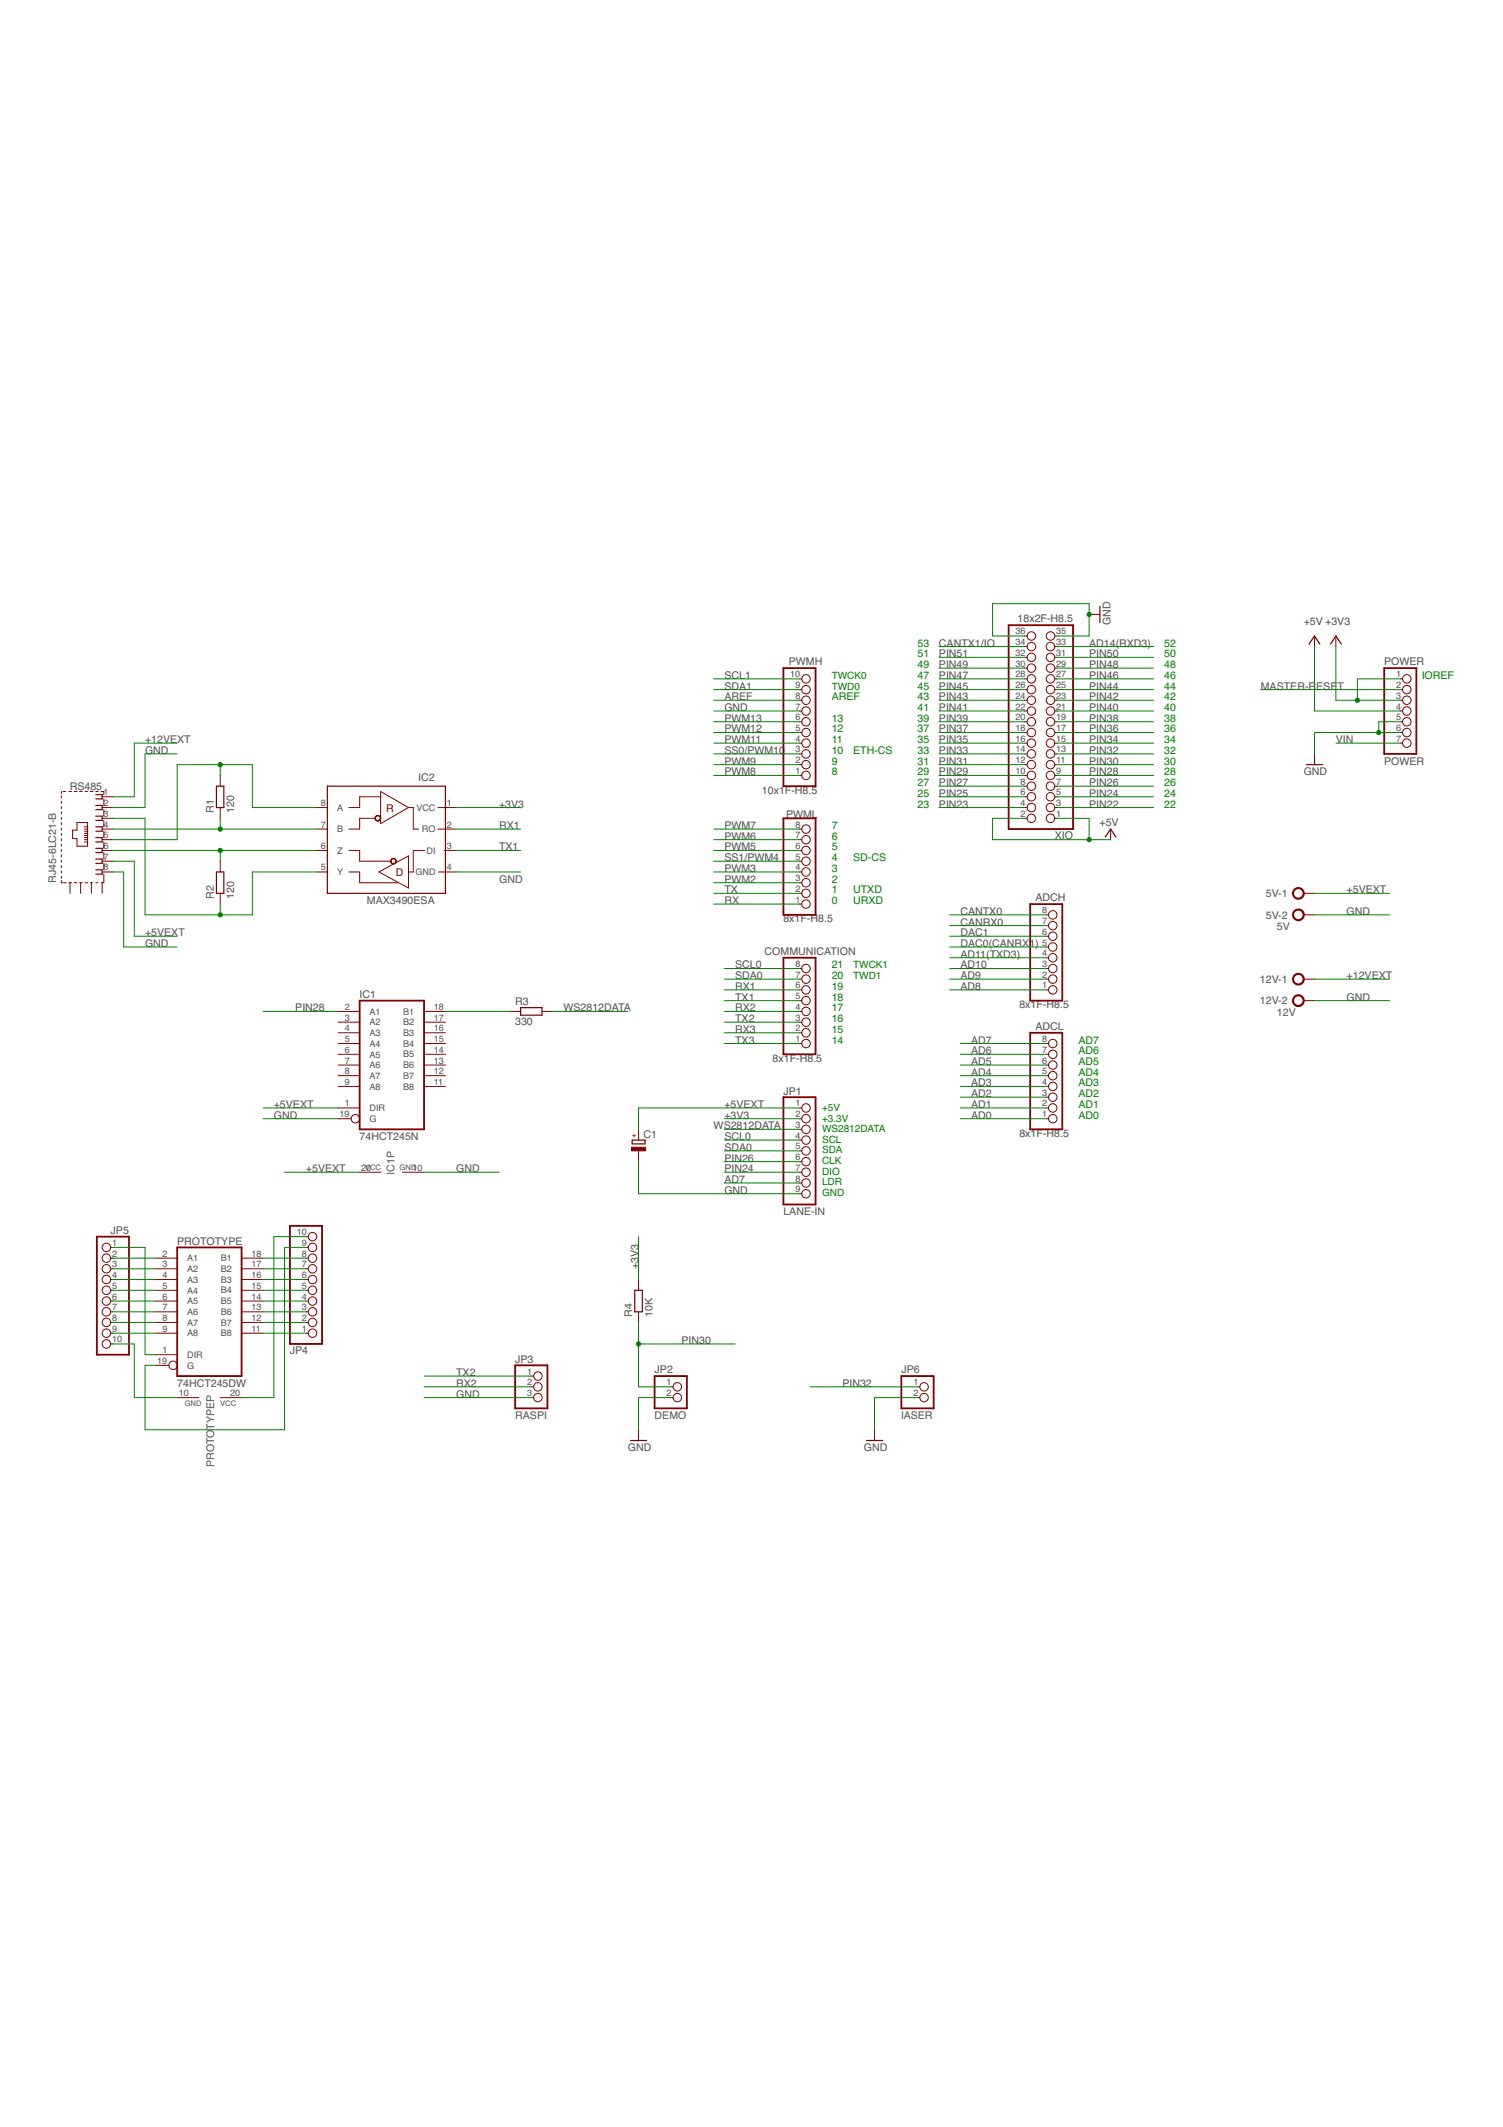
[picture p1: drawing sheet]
<svg xmlns="http://www.w3.org/2000/svg" width="210mm" height="297mm" viewBox="0 0 210 297" stroke-linecap="round" stroke-linejoin="round" font-family="sans-serif">
<g fill="none" stroke="#800000" stroke-width=".25">
<path d="M109.4 93.3h4.5v16.5h-4.5zM140.9 87.3h9v28.5h-9zM193.3 93.3h4.5v12h-4.5zM109.4 114.3h4.5v13.5h-4.5zM50.2 139.7h9v18h-9zM109.4 133.8h4.5v13.4h-4.5zM143.9 126.3h4.5v13.4h-4.5zM109.4 153.2h4.5v15h-4.5zM143.9 144.2h4.5v13.5h-4.5zM13.5 172.7h4.5v16.5h-4.5zM24.7 174.2h9v18h-9zM40.5 171.2h4.5v16.5h-4.5z"/>
<path d="M71.9 190.7h4.6v6h-4.6zM91.4 192.2h4.5v4.5h-4.5zM125.9 192.2h4.5v4.5h-4.5z"/>
</g>
<g fill="none" stroke="#800000" stroke-width=".14">
<path d="M111.7 99.3h.3M111.7 97.8h.3M111.7 96.3h.3M111.7 94.8h.3M143.1 99.3h.3M143.1 97.8h.3M143.1 96.3h.3M143.1 94.8h.3M143.1 93.3h.3M143.1 91.8h.3M143.1 90.3h.3M143.1 88.8h.3"/>
<path d="M147.3 99.3h.3M147.3 97.8h.3M147.3 96.3h.3M147.3 94.8h.3M147.3 93.3h.3M147.3 91.8h.3M147.3 90.3h.3M147.3 88.8h.3M152.1 85.8h1.5M183.6 88.8v1.5M186.6 88.8v1.5M195.6 99.3h.3"/>
<path d="M195.6 97.8h.3M195.6 96.3h.3M195.6 94.8h.3M8.6 110.5v.3M8.6 111.1v.3M8.6 111.9v.3M8.6 112.6v.3M8.6 113.4v.3M8.6 114.1v.3M8.6 114.9v.3M8.6 115.6v.3M8.6 116.4v.3"/>
<path d="M8.6 117.1v.3M8.6 117.9v.3M8.6 118.6v.3M8.6 119.4v.3M8.8 110.5h.4M9.6 110.5h.4M10.4 110.5h.4M10.8 114.9h1.4v3.3h-1.4v-1.1h-.7v-1.2h.7zM11.1 110.5h.4M11.8 117.3h.4M11.8 115.8h.4M11.8 115.5h.4"/>
<path d="M11.8 116.1h.4M11.8 116.4h.4M11.8 116.7h.4M11.8 117h.4M11.8 117.6h.4M11.9 110.5h.3M12.6 110.5h.4M13.4 110.5h.3M14.1 110.5h.4v.5M14.3 118.8h1.5M14.3 117.3h1.5M14.3 115.8h1.5"/>
<path d="M14.3 114.3h1.5M14.3 112.8h1.5M14.3 111.3h1.5M14.5 111.6v.9M14.5 113.1v.9M14.5 114.6v.9M14.5 116.1v.9M14.5 117.6v.9M14.5 119.1v.9M30.8 108.3v1.5M30.8 112.8v1.5M44.2 118.8h1.5"/>
<path d="M44.2 115.8h1.5M44.2 112.8h1.5M48.7 118.8h1.5v1.5h4.4M52.3 114.3h-2.1v1.5h-1.5M53.1 110.5l3.9 2.3-3.9 2.2zM53.2 111.3h-3v1.5h-1.5M57 112.8h.7v3h.8M59.3 118.8h-1.6v3h-.7M61.2 115.8h2.5M61.2 112.8h2.5M62.1 118.8h1.6M111.7 118.8h.3"/>
<path d="M111.7 117.3h.3M111.7 115.8h.3M111.7 108.3h.3M111.7 106.8h.3M111.7 105.3h.3M111.7 103.8h.3M111.7 102.3h.3M111.7 100.8h.3M143.1 108.3h.3M143.1 106.8h.3M143.1 105.3h.3M143.1 103.8h.3"/>
<path d="M143.1 102.3h.3M143.1 100.8h.3M143.1 114.3h.3M143.1 112.8h.3M143.1 111.3h.3M143.1 109.8h.3M147.3 108.3h.3M147.3 106.8h.3M147.3 105.3h.3M147.3 103.8h.3M147.3 102.3h.3M147.3 100.8h.3"/>
<path d="M147.3 114.3h.3M147.3 112.8h.3M147.3 111.3h.3M147.3 109.8h.3M155.1 115.8v1.5M183.6 105.3v1.5M195.6 103.8h.3M195.6 102.3h.3M195.6 100.8h.3M8.6 123v.3h.1M8.6 120.1v.3M8.6 120.9v.3"/>
<path d="M8.6 121.6v.3M8.6 122.4v.3M8.9 123.3h.3M9.6 123.3h.4M9.8 123.3v1.5M10.4 123.3h.4M11.1 123.3h.4M11.3 123.3v1.5M11.9 123.3h.3M12.6 123.3h.3M12.8 123.3v1.5M13.4 123.3h.3"/>
<path d="M14.3 121.8h1.5M14.3 120.3h1.5M14.3 123.3v1.5M14.5 122.1v1.2h-.4M14.5 120.6v.9M30.8 120.3v1.5M30.8 124.8v1.5M44.2 121.8h1.5M48.7 121.8h1.5v1.5h5.4M52.9 121.8l4.1-2.3v4.5zM61.2 121.8h2.5M111.7 126.3h.3"/>
<path d="M111.7 124.8h.3M111.7 123.3h.3M111.7 121.8h.3M111.7 120.3h.3M111.7 139.7h.3M111.7 138.2h.3M111.7 136.7h.3M111.7 135.3h.3M146.1 138.2h.4M146.1 136.7h.4M146.1 135.3h.4M146.1 133.8h.4"/>
<path d="M146.1 132.2h.4M146.1 130.7h.4M146.1 129.3h.4M146.1 127.8h.4M182.1 124.8h1.5M182.1 139.7h1.5M182.1 136.7h1.5M182.1 127.8h1.5M47.2 156.2h1.9M47.2 154.7h3M47.2 151.7h3M47.2 150.2h3"/>
<path d="M47.2 148.7h3M47.2 147.2h3M47.2 145.7h3M47.2 144.2h3M47.2 142.7h3M47.2 141.2h3M59.2 151.7h3M59.2 150.2h3M59.2 148.7h3M59.2 147.2h3M59.2 145.7h3M59.2 144.2h3"/>
<path d="M59.2 142.7h3M59.2 141.2h3M71.2 141.2h1.5M75.7 141.2h1.5M89.2 157.7v1.5M111.7 156.2h.3M111.7 154.7h.3M111.7 145.7h.3M111.7 144.2h.3M111.7 142.7h.3M111.7 141.2h.3M111.7 157.7h.3"/>
<path d="M111.7 159.2h.3M146.1 156.2h.4M146.1 154.7h.4M146.1 153.2h.4M146.1 151.7h.4M146.1 150.2h.4M146.1 148.7h.4M146.1 147.2h.4M146.1 145.7h.4M15.4 175.7h.4M15.4 177.2h.4M15.4 178.7h.4"/>
<path d="M15.4 174.2h.4M21.8 175.7h2.9M21.8 177.2h2.9M21.8 178.7h2.9M33.7 175.7h3M33.7 177.2h3M33.7 178.7h3M42.7 175.7h.4M42.7 177.2h.4M42.7 178.7h.4M42.7 174.2h.4M42.7 172.7h.4"/>
<path d="M50.2 163.7h3M56.2 163.7h3M89.2 160.7v1.5M89.2 178.7v1.5M111.7 160.7h.3M111.7 162.2h.3M111.7 163.7h.3M111.7 165.2h.3M111.7 166.7h.3M15.4 180.2h.4M15.4 181.7h.4M15.4 183.2h.4"/>
<path d="M15.4 184.7h.4M15.4 186.2h.4M15.4 187.7h.4M21.8 189.2h2.9M21.8 180.2h2.9M21.8 181.7h2.9M21.8 183.2h2.9M21.8 184.7h2.9M21.8 186.2h2.9M21.8 190.7h1.8M24.7 195.2h3M30.8 195.2h2.9"/>
<path d="M33.7 180.2h3M33.7 181.7h3M33.7 183.2h3M33.7 184.7h3M33.7 186.2h3M42.7 180.2h.4M42.7 181.7h.4M42.7 183.2h.4M42.7 184.7h.4M42.7 186.2h.4M74.2 195.2h.3M74.2 193.7h.3"/>
<path d="M74.2 192.2h.3M89.2 183.2v1.5M89.2 199.7v1.5M93.7 195.2h.3M93.7 193.7h.3M122.1 199.7v1.5M128.1 195.2h.4M128.1 193.7h.4"/>
<circle cx="112.6" cy="99.3" r=".59"/>
<circle cx="112.6" cy="97.8" r=".59"/>
<circle cx="112.6" cy="94.8" r=".59"/>
<circle cx="112.6" cy="96.3" r=".59"/>
<circle cx="144" cy="94.8" r=".59"/>
<circle cx="144" cy="91.8" r=".59"/>
<circle cx="144" cy="97.8" r=".59"/>
<circle cx="144" cy="96.3" r=".59"/>
<circle cx="144" cy="90.3" r=".59"/>
<circle cx="144" cy="93.3" r=".59"/>
<circle cx="144" cy="99.3" r=".59"/>
<circle cx="144" cy="88.8" r=".59"/>
<circle cx="146.7" cy="90.3" r=".59"/>
<circle cx="146.7" cy="96.3" r=".59"/>
<circle cx="146.7" cy="99.3" r=".59"/>
<circle cx="146.7" cy="97.8" r=".59"/>
<circle cx="146.7" cy="88.8" r=".59"/>
<circle cx="146.7" cy="94.8" r=".59"/>
<circle cx="146.7" cy="93.3" r=".59"/>
<circle cx="146.7" cy="91.8" r=".59"/>
<circle cx="196.5" cy="94.8" r=".59"/>
<circle cx="196.5" cy="99.3" r=".59"/>
<circle cx="196.5" cy="96.3" r=".59"/>
<circle cx="196.5" cy="97.8" r=".59"/>
<circle cx="112.6" cy="118.8" r=".59"/>
<circle cx="112.6" cy="108.3" r=".59"/>
<circle cx="112.6" cy="100.8" r=".59"/>
<circle cx="112.6" cy="103.8" r=".59"/>
<circle cx="112.6" cy="117.3" r=".59"/>
<circle cx="112.6" cy="105.3" r=".59"/>
<circle cx="112.6" cy="106.8" r=".59"/>
<circle cx="112.6" cy="115.8" r=".59"/>
<circle cx="112.6" cy="102.3" r=".59"/>
<circle cx="144" cy="105.3" r=".59"/>
<circle cx="144" cy="102.3" r=".59"/>
<circle cx="144" cy="114.3" r=".59"/>
<circle cx="144" cy="103.8" r=".59"/>
<circle cx="144" cy="106.8" r=".59"/>
<circle cx="144" cy="109.8" r=".59"/>
<circle cx="144" cy="108.3" r=".59"/>
<circle cx="144" cy="100.8" r=".59"/>
<circle cx="144" cy="112.8" r=".59"/>
<circle cx="144" cy="111.3" r=".59"/>
<circle cx="146.7" cy="112.8" r=".59"/>
<circle cx="146.7" cy="102.3" r=".59"/>
<circle cx="146.7" cy="106.8" r=".59"/>
<circle cx="146.7" cy="105.3" r=".59"/>
<circle cx="146.7" cy="108.3" r=".59"/>
<circle cx="146.7" cy="114.3" r=".59"/>
<circle cx="146.7" cy="111.3" r=".59"/>
<circle cx="146.7" cy="109.8" r=".59"/>
<circle cx="146.7" cy="103.8" r=".59"/>
<circle cx="146.7" cy="100.8" r=".59"/>
<circle cx="196.5" cy="103.8" r=".59"/>
<circle cx="196.5" cy="102.3" r=".59"/>
<circle cx="196.5" cy="100.8" r=".59"/>
<circle cx="112.6" cy="138.2" r=".59"/>
<circle cx="112.6" cy="135.3" r=".59"/>
<circle cx="112.6" cy="124.8" r=".59"/>
<circle cx="112.6" cy="123.3" r=".59"/>
<circle cx="112.6" cy="121.8" r=".59"/>
<circle cx="112.6" cy="120.3" r=".59"/>
<circle cx="112.6" cy="126.3" r=".59"/>
<circle cx="112.6" cy="136.7" r=".59"/>
<circle cx="112.6" cy="139.7" r=".59"/>
<circle cx="147" cy="130.7" r=".59"/>
<circle cx="147" cy="127.8" r=".59"/>
<circle cx="147" cy="136.7" r=".59"/>
<circle cx="147" cy="135.3" r=".59"/>
<circle cx="147" cy="138.2" r=".59"/>
<circle cx="147" cy="132.2" r=".59"/>
<circle cx="147" cy="129.3" r=".59"/>
<circle cx="147" cy="133.8" r=".59"/>
<circle cx="49.6" cy="156.2" r=".59"/>
<circle cx="112.6" cy="156.2" r=".59"/>
<circle cx="112.6" cy="144.2" r=".59"/>
<circle cx="112.6" cy="145.7" r=".59"/>
<circle cx="112.6" cy="142.7" r=".59"/>
<circle cx="112.6" cy="157.7" r=".59"/>
<circle cx="112.6" cy="141.2" r=".59"/>
<circle cx="112.6" cy="154.7" r=".59"/>
<circle cx="112.6" cy="159.2" r=".59"/>
<circle cx="147" cy="145.7" r=".59"/>
<circle cx="147" cy="151.7" r=".59"/>
<circle cx="147" cy="147.2" r=".59"/>
<circle cx="147" cy="148.7" r=".59"/>
<circle cx="147" cy="150.2" r=".59"/>
<circle cx="147" cy="153.2" r=".59"/>
<circle cx="147" cy="156.2" r=".59"/>
<circle cx="147" cy="154.7" r=".59"/>
<circle cx="14.9" cy="177.2" r=".59"/>
<circle cx="14.9" cy="175.7" r=".59"/>
<circle cx="14.9" cy="178.7" r=".59"/>
<circle cx="14.9" cy="174.2" r=".59"/>
<circle cx="43.6" cy="175.7" r=".59"/>
<circle cx="43.6" cy="174.2" r=".59"/>
<circle cx="43.6" cy="177.2" r=".59"/>
<circle cx="43.6" cy="178.7" r=".59"/>
<circle cx="43.6" cy="172.7" r=".59"/>
<circle cx="112.6" cy="162.2" r=".59"/>
<circle cx="112.6" cy="165.2" r=".59"/>
<circle cx="112.6" cy="166.7" r=".59"/>
<circle cx="112.6" cy="160.7" r=".59"/>
<circle cx="112.6" cy="163.7" r=".59"/>
<circle cx="14.9" cy="180.2" r=".59"/>
<circle cx="14.9" cy="181.7" r=".59"/>
<circle cx="14.9" cy="184.7" r=".59"/>
<circle cx="14.9" cy="187.7" r=".59"/>
<circle cx="14.9" cy="186.2" r=".59"/>
<circle cx="14.9" cy="183.2" r=".59"/>
<circle cx="24.2" cy="190.7" r=".59"/>
<circle cx="43.6" cy="184.7" r=".59"/>
<circle cx="43.6" cy="183.2" r=".59"/>
<circle cx="43.6" cy="180.2" r=".59"/>
<circle cx="43.6" cy="186.2" r=".59"/>
<circle cx="43.6" cy="181.7" r=".59"/>
<circle cx="75.1" cy="193.7" r=".59"/>
<circle cx="75.1" cy="192.2" r=".59"/>
<circle cx="75.1" cy="195.2" r=".59"/>
<circle cx="94.6" cy="193.7" r=".59"/>
<circle cx="94.6" cy="195.2" r=".59"/>
<circle cx="129.1" cy="195.2" r=".59"/>
<circle cx="129.1" cy="193.7" r=".59"/>
</g>
<g fill="none" stroke="#800000" stroke-width=".17">
<path d="M153.6 84.7v2.2M182.8 89.9l.8-1.1 .7 1.1M185.8 89.9l.8-1.1 .7 1.1M13.4 111h.9v.6h-.9M13.4 112.5h.9v.6h-.9M13.4 114h.9v.6h-.9M13.4 115.5h.9v.6h-.9M13.4 117h.9v.6h-.9M13.4 118.5h.9v.6h-.9M13.4 120h.9v.6h-.9M30.2 109.8h1.1v3h-1.1zM45.7 109.8h16.5v15h-16.5z"/>
<path d="M154.3 116.9l.8-1.1 .8 1.1M182.4 106.8h2.3M13.4 121.5h.9v.6h-.9M30.2 121.8h1.1v3h-1.1zM72.7 140.7h3v1.1h-3zM88.3 159.2h1.8v.5h-1.8zM88.6 180.2h1.1v3h-1.1zM88.1 201.2h2.2M121 201.2h2.3"/>
</g>
<g fill="#800000" stroke="#800000" stroke-width=".14">
<path d="M52.5 114a.41 .41 0 0 1 .6 .1 .41 .41 0 0 1-.2 .6 .41 .41 0 0 1-.5-.4 .36 .36 0 0 1 .4-.4 .36 .36 0 0 1 .3 .5 .36 .36 0 0 1-.6 .1 .36 .36 0 0 1 0-.5z" fill-rule="evenodd"/>
<path d="M54.7 120a.41 .41 0 0 1 .6 .1 .41 .41 0 0 1-.3 .6 .41 .41 0 0 1-.5-.4h.1a.34 .34 0 0 1 .5-.3 .34 .34 0 0 1 .1 .5 .34 .34 0 0 1-.6-.1l-.1-.1z" fill-rule="evenodd"/>
<path d="M180.7 124.2a.83 .83 0 0 1 1.3 .1 .83 .83 0 0 1-.5 1.3 .83 .83 0 0 1-1-.8h.2a.68 .68 0 0 1 1-.6 .68 .68 0 0 1 .1 1.1 .68 .68 0 0 1-1.1-.3v-.2h-.2z" fill-rule="evenodd"/>
<path d="M180.7 127.3a.83 .83 0 0 1 1.3 0 .83 .83 0 0 1-.5 1.3 .83 .83 0 0 1-1-.8h.2a.68 .68 0 0 1 .9-.6 .68 .68 0 0 1 .2 1.1 .68 .68 0 0 1-1.1-.3v-.2h-.2z" fill-rule="evenodd"/>
<path d="M180.7 136.2a.83 .83 0 0 1 1.3 .1 .83 .83 0 0 1-.5 1.3 .83 .83 0 0 1-1-.9h.2a.68 .68 0 0 1 1-.5 .68 .68 0 0 1 .1 1.1 .68 .68 0 0 1-1.1-.3v-.3h-.2z" fill-rule="evenodd"/>
<path d="M180.7 139.2a.83 .83 0 0 1 1.3 .1 .83 .83 0 0 1-.5 1.3 .83 .83 0 0 1-1-.9h.2a.68 .68 0 0 1 .9-.5 .68 .68 0 0 1 .2 1.1 .68 .68 0 0 1-1.1-.3v-.3h-.2z" fill-rule="evenodd"/>
</g>
<path d="M88.2 160.2h1.9v.5h-1.9z" fill="#800000" stroke="#800000" stroke-width=".14"/>
<g fill="none" stroke="#008000" stroke-width=".14">
<path d="M99.7 99.3h12M99.7 94.8h12M99.7 96.3h12M99.7 97.8h12M131.1 99.3h12M131.1 91.8h12M131.1 93.3h12M131.1 94.8h12M131.1 96.3h12M131.1 97.8h12M131.1 90.3h12M143.1 88.8h-4.5v-4.5h13.5v4.5h-4.5"/>
<path d="M147.6 99.3h13.5M147.6 91.8h13.5M147.6 93.3h13.5M147.6 94.8h13.5M147.6 96.3h13.5M147.6 97.8h13.5M147.6 90.3h13.5M176.1 96.3h19.5M183.6 90.3v9h12M186.6 90.3v7.5h9M195.6 94.8h-6v3M15.8 114.3h4.5v13.5h14.9v-6h9"/>
<path d="M15.8 118.8h28.4M15.8 115.8h28.4M24.7 105.3h-4.4v7.5h-4.5M24.7 103.8h-5.9v7.5h-3M30.8 106.8v1.5M30.8 114.3v1.5M30.8 118.8v1.5M44.2 112.8h-9v-6h-10.5v10.5h-8.9M63.7 112.8h9M63.7 118.8h9M63.7 115.8h9M99.7 117.3h12"/>
<path d="M99.7 102.3h12M99.7 100.8h12M99.7 105.3h12M99.7 103.8h12M99.7 118.8h12M99.7 106.8h12M99.7 108.3h12M99.7 115.8h12M131.1 102.3h12M131.1 100.8h12M131.1 112.8h12M131.1 105.3h12"/>
<path d="M131.1 103.8h12M131.1 111.3h12M131.1 106.8h12M131.1 108.3h12M131.1 109.8h12M143.1 114.3h-4.5v3h16.5M147.6 114.3h4.5v3M147.6 102.3h13.5M147.6 100.8h13.5M147.6 112.8h13.5M147.6 105.3h13.5M147.6 103.8h13.5"/>
<path d="M147.6 111.3h13.5M147.6 106.8h13.5M147.6 108.3h13.5M147.6 109.8h13.5M186.6 103.8h9M195.6 102.3h-12v3M195.6 100.8h-3v1.5M15.8 121.8h1.5v10.4h7.4M15.8 120.3h3v10.4h5.9M30.8 126.3v1.5M63.7 121.8h9M99.7 121.8h12"/>
<path d="M99.7 120.3h12M99.7 123.3h12M99.7 126.3h12M99.7 124.8h12M101.2 139.7h10.5M101.2 135.3h10.5M101.2 136.7h10.5M101.2 138.2h10.5M132.6 127.8h13.5M132.6 132.2h13.5M132.6 135.3h13.5M132.6 136.7h13.5"/>
<path d="M132.6 138.2h13.5M132.6 130.7h13.5M132.6 129.3h13.5M132.6 133.8h13.5M183.6 127.8h10.5M183.6 139.7h10.5M183.6 136.7h10.5M183.6 124.8h10.5M36.7 156.2h10.5M36.7 141.2h10.5M36.7 154.7h10.5M62.2 141.2h9"/>
<path d="M77.2 141.2h10.5M101.2 156.2h10.5M101.2 145.7h10.5M101.2 159.2h10.5M101.2 144.2h10.5M101.2 141.2h10.5M101.2 142.7h10.5M101.2 157.7h10.5M111.7 154.7h-22.5v3M134.1 156.2h12M134.1 153.2h12M134.1 151.7h12"/>
<path d="M134.1 150.2h12M134.1 148.7h12M134.1 147.2h12M134.1 145.7h12M134.1 154.7h12M15.8 174.2h4.5v15h1.5M15.8 175.7h6M15.8 177.2h6M15.8 178.7h6M36.7 175.7h6M36.7 177.2h6M36.7 178.7h6"/>
<path d="M39.7 163.7h10.5M42.7 174.2h-3v25.5h-19.4v-9h1.5M42.7 172.7h-4.5v22.5h-4.5M59.2 163.7h10.5M89.2 162.2v4.5h22.5M89.2 172.7v6M101.2 163.7h10.5M101.2 165.2h10.5M101.2 160.7h10.5M101.2 162.2h10.5M15.8 187.7h3v7.5h5.9M15.8 180.2h6"/>
<path d="M15.8 181.7h6M15.8 183.2h6M15.8 184.7h6M15.8 186.2h6M36.7 180.2h6M36.7 181.7h6M36.7 183.2h6M36.7 184.7h6M36.7 186.2h6M59.2 195.2h15M59.2 193.7h15M59.2 192.2h15"/>
<path d="M89.2 184.7v9h4.5M89.2 187.7h13.5M93.7 195.2h-4.5v4.5M113.2 193.7h14.9M128.1 195.2h-6v4.5"/>
</g>
<g fill="#008000" stroke="#008000" stroke-width=".14">
<circle cx="152.1" cy="117.3" r=".3"/>
<circle cx="192.6" cy="102.3" r=".3"/>
<circle cx="152.1" cy="85.8" r=".3"/>
<circle cx="89.2" cy="187.7" r=".3"/>
<circle cx="30.8" cy="115.8" r=".3"/>
<circle cx="30.8" cy="118.8" r=".3"/>
<circle cx="30.8" cy="127.8" r=".3"/>
<circle cx="30.8" cy="106.8" r=".3"/>
<circle cx="189.6" cy="97.8" r=".3"/>
</g>
<g font-size="1.5" fill="#505050">
<text x="142.1" y="86.9">18x2F-H8.5</text>
<text x="155.1" y="87.3" transform="rotate(-90 155.1 87.3)">GND</text>
<text x="182.1" y="87.3">+5V +3V3</text>
<text x="101.2" y="94.8">SCL1</text>
<text x="110.2" y="92.9">PWMH</text>
<text x="131.1" y="91.8">PIN51</text>
<text x="131.1" y="93.3">PIN49</text>
<text x="131.1" y="94.8">PIN47</text>
<text x="131.1" y="90.3">CANTX1/IO</text>
<text x="152.1" y="94.8">PIN46</text>
<text x="152.1" y="93.3">PIN48</text>
<text x="152.1" y="91.8">PIN50</text>
<text x="152.1" y="90.3">AD14(RXD3)</text>
<text x="193.3" y="92.9">POWER</text>
<text x="101.2" y="99.3">GND</text>
<text x="101.2" y="96.3">SDA1</text>
<text x="101.2" y="97.8">AREF</text>
<text x="101.2" y="100.8">PWM13</text>
<text x="131.1" y="96.3">PIN45</text>
<text x="131.1" y="97.8">PIN43</text>
<text x="131.1" y="99.3">PIN41</text>
<text x="131.1" y="100.8">PIN39</text>
<text x="152.1" y="100.8">PIN38</text>
<text x="152.1" y="99.3">PIN40</text>
<text x="152.1" y="97.8">PIN42</text>
<text x="152.1" y="96.3">PIN44</text>
<text x="176.1" y="96.3">MASTER-R</text>
<text x="183.8" y="96.3">ESE</text>
<text x="186.8" y="96.3">T</text>
<text x="20.3" y="105.3">GND</text>
<text x="20.3" y="103.8">+12VEXT</text>
<text x="101.2" y="103.8">PWM11</text>
<text x="101.2" y="102.3">PWM12</text>
<text x="101.2" y="106.8">PWM9</text>
<text x="101.2" y="105.3">SS0/PWM10</text>
<text x="131.1" y="102.3">PIN37</text>
<text x="131.1" y="103.8">PIN35</text>
<text x="131.1" y="105.3">PIN33</text>
<text x="131.1" y="106.8">PIN31</text>
<text x="152.1" y="105.3">PIN32</text>
<text x="152.1" y="103.8">PIN34</text>
<text x="152.1" y="102.3">PIN36</text>
<text x="152.1" y="106.8">PIN30</text>
<text x="186.6" y="103.8">VIN</text>
<text x="193.3" y="106.8">POWER</text>
<text x="9.7" y="110.4">RS485</text>
<text x="29.9" y="113.5" transform="rotate(-90 29.9 113.5)">R1</text>
<text x="32.7" y="113.5" transform="rotate(-90 32.7 113.5)">120</text>
<text x="58.4" y="109">IC2</text>
<text x="69.7" y="112.8">+3V3</text>
<text x="101.2" y="108.3">PWM8</text>
<text x="106.4" y="110.8">10x1F-H8.5</text>
<text x="131.1" y="111.3">PIN25</text>
<text x="131.1" y="108.3">PIN29</text>
<text x="131.1" y="109.8">PIN27</text>
<text x="131.1" y="112.8">PIN23</text>
<text x="152.1" y="111.3">PIN24</text>
<text x="152.1" y="108.3">PIN28</text>
<text x="152.1" y="109.8">PIN26</text>
<text x="152.1" y="112.8">PIN22</text>
<text x="182.1" y="108.3">GND</text>
<text x="69.7" y="118.8">TX1</text>
<text x="69.7" y="115.8">RX1</text>
<text x="101.2" y="115.8">PWM7</text>
<text x="101.2" y="117.3">PWM6</text>
<text x="101.2" y="118.8">PWM5</text>
<text x="109.8" y="114.2">PWML</text>
<text x="147.3" y="117.2">XIO</text>
<text x="153.6" y="115.3">+5V</text>
<text x="7.8" y="123.3" transform="rotate(-90 7.8 123.3)">RJ45-6LC21-B</text>
<text x="29.9" y="125.5" transform="rotate(-90 29.9 125.5)">R2</text>
<text x="32.7" y="125.5" transform="rotate(-90 32.7 125.5)">120</text>
<text x="69.7" y="123.3">GND</text>
<text x="101.2" y="120.3">SS1/PWM4</text>
<text x="101.2" y="123.3">PWM2</text>
<text x="101.2" y="124.8">TX</text>
<text x="101.2" y="121.8">PWM3</text>
<text x="144.6" y="125.8">ADCH</text>
<text x="176.8" y="125.3">5V-1</text>
<text x="188.1" y="124.8">+5VEXT</text>
<text x="20.3" y="130.8">+5VEXT</text>
<text x="51.3" y="126.3">MAX3490ESA</text>
<text x="101.2" y="126.3">RX</text>
<text x="109.4" y="128.8">8x1F-H8.5</text>
<text x="134.1" y="130.8">DAC1</text>
<text x="134.1" y="127.8">CANTX0</text>
<text x="134.1" y="129.3">CANRX0</text>
<text x="176.8" y="128.3">5V-2</text>
<text x="178.3" y="129.9">5V</text>
<text x="188.1" y="127.8">GND</text>
<text x="20.3" y="132.3">GND</text>
<text x="102.7" y="135.2">SCL0</text>
<text x="102.7" y="136.7">SDA0</text>
<text x="106.8" y="133.3">COMMUNICATION</text>
<text x="134.1" y="136.7">AD9</text>
<text x="134.1" y="135.2">AD10</text>
<text x="134.1" y="132.3">DAC0(CANRX1)</text>
<text x="134.1" y="133.8">AD11(TXD3)</text>
<text x="175.9" y="137.3">12V-1</text>
<text x="188.1" y="136.7">+12VEXT</text>
<text x="41.2" y="141.2">PIN28</text>
<text x="50.2" y="139.4">IC1</text>
<text x="71.9" y="143.2">330</text>
<text x="71.9" y="140.4">R3</text>
<text x="78.7" y="141.2">WS2812DATA</text>
<text x="102.7" y="141.2">RX2</text>
<text x="102.7" y="142.7">TX2</text>
<text x="102.7" y="139.7">TX1</text>
<text x="102.7" y="138.2">RX1</text>
<text x="134.1" y="138.2">AD8</text>
<text x="142.4" y="140.8">8x1F-H8.5</text>
<text x="144.6" y="143.8">ADCL</text>
<text x="175.9" y="140.3">12V-2</text>
<text x="178.3" y="141.9">12V</text>
<text x="188.1" y="139.7">GND</text>
<text x="102.7" y="144.2">RX3</text>
<text x="102.7" y="145.7">TX3</text>
<text x="107.9" y="148.3">8x1F-H8.5</text>
<text x="135.6" y="148.7">AD5</text>
<text x="135.6" y="147.2">AD6</text>
<text x="135.6" y="145.7">AD7</text>
<text x="38.2" y="154.7">+5VEXT</text>
<text x="101.2" y="154.7">+5VEXT</text>
<text x="109.4" y="152.9">JP1</text>
<text x="135.6" y="153.2">AD2</text>
<text x="135.6" y="151.7">AD3</text>
<text x="135.6" y="150.2">AD4</text>
<text x="135.6" y="154.7">AD1</text>
<text x="38.2" y="156.2">GND</text>
<text x="50.2" y="159.2">74HCT245N</text>
<text x="89.9" y="158.9">C1</text>
<text x="99.7" y="157.7">WS2812DATA</text>
<text x="101.2" y="159.2">SCL0</text>
<text x="101.2" y="160.7">SDA0</text>
<text x="101.2" y="156.2">+3V3</text>
<text x="135.6" y="156.2">AD0</text>
<text x="142.4" y="158.8">8x1F-H8.5</text>
<text x="42.7" y="163.7">+5VEXT</text>
<text x="55.1" y="164.1" transform="rotate(-90 55.1 164.1)">IC1P</text>
<text x="63.7" y="163.7">GND</text>
<text x="101.2" y="166.7">GND</text>
<text x="101.2" y="163.7">PIN24</text>
<text x="101.2" y="165.2">AD7</text>
<text x="101.2" y="162.2">PIN26</text>
<text x="15.5" y="172.3">JP5</text>
<text x="24.8" y="173.8">PROTOTYPE</text>
<text x="109.4" y="169.7">LANE-IN</text>
<text x="89.2" y="177.2" transform="rotate(-90 89.2 177.2)">+3V3</text>
<text x="88.3" y="183.9" transform="rotate(-90 88.3 183.9)">R4</text>
<text x="91.1" y="183.9" transform="rotate(-90 91.1 183.9)">10K</text>
<text x="40.5" y="189.1">JP4</text>
<text x="71.9" y="190.3">JP3</text>
<text x="91.4" y="191.8">JP2</text>
<text x="95.2" y="187.7">PIN30</text>
<text x="125.9" y="191.8">JP6</text>
<text x="24.8" y="193.7">74HCT245DW</text>
<text x="63.7" y="195.2">GND</text>
<text x="63.7" y="193.7">RX2</text>
<text x="63.7" y="192.2">TX2</text>
<text x="117.6" y="193.7">PIN32</text>
<text x="29.9" y="199.7" transform="rotate(-90 29.9 199.7)">TYPEP</text>
<text x="71.9" y="198.2">RASPI</text>
<text x="87.7" y="202.7">GND</text>
<text x="91.4" y="198.2">DEMO</text>
<text x="120.6" y="202.7">GND</text>
<text x="125.9" y="198.2">lASER</text>
<text x="29.9" y="204.9" transform="rotate(-90 29.9 204.9)">PROTO</text>
</g>
<g font-size="1.5" fill="#008000">
<text x="128.1" y="91.8">51</text>
<text x="128.1" y="90.3">53</text>
<text x="128.1" y="93.3">49</text>
<text x="128.1" y="94.8">47</text>
<text x="162.6" y="90.3">52</text>
<text x="162.6" y="91.8">50</text>
<text x="162.6" y="93.3">48</text>
<text x="162.6" y="94.8">46</text>
<text x="198.6" y="94.8">IOREF</text>
<text x="116.1" y="100.8">13</text>
<text x="116.1" y="97.8">AREF</text>
<text x="128.1" y="96.3">45</text>
<text x="128.1" y="97.8">43</text>
<text x="128.1" y="99.3">41</text>
<text x="128.1" y="100.8">39</text>
<text x="162.6" y="96.3">44</text>
<text x="162.6" y="97.8">42</text>
<text x="162.6" y="99.3">40</text>
<text x="162.6" y="100.8">38</text>
<text x="116.1" y="106.8">9</text>
<text x="116.1" y="105.3">10</text>
<text x="116.1" y="103.8">11</text>
<text x="116.1" y="102.3">12</text>
<text x="119.1" y="105.3">ETH-CS</text>
<text x="128.1" y="106.8">31</text>
<text x="128.1" y="105.3">33</text>
<text x="128.1" y="103.8">35</text>
<text x="128.1" y="102.3">37</text>
<text x="162.6" y="106.8">30</text>
<text x="162.6" y="105.3">32</text>
<text x="162.6" y="103.8">34</text>
<text x="162.6" y="102.3">36</text>
<text x="116.1" y="108.3">8</text>
<text x="128.1" y="112.8">23</text>
<text x="128.1" y="111.3">25</text>
<text x="128.1" y="109.8">27</text>
<text x="128.1" y="108.3">29</text>
<text x="162.6" y="112.8">22</text>
<text x="162.6" y="111.3">24</text>
<text x="162.6" y="109.8">26</text>
<text x="162.6" y="108.3">28</text>
<text x="116.1" y="118.8">5</text>
<text x="116.1" y="117.3">6</text>
<text x="116.1" y="115.8">7</text>
<text x="116.1" y="124.8">1</text>
<text x="116.1" y="123.3">2</text>
<text x="116.1" y="121.8">3</text>
<text x="116.1" y="120.3">4</text>
<text x="119.1" y="120.3">SD-CS</text>
<text x="119.1" y="124.8">UTXD</text>
<text x="116.1" y="126.3">0</text>
<text x="119.1" y="126.3">URXD</text>
<text x="116.1" y="136.7">20</text>
<text x="116.1" y="135.2">21</text>
<text x="116.1" y="142.7">16</text>
<text x="116.1" y="141.2">17</text>
<text x="116.1" y="139.7">18</text>
<text x="116.1" y="138.2">19</text>
<text x="116.1" y="144.2">15</text>
<text x="116.1" y="145.7">14</text>
<text x="150.6" y="148.7">AD5</text>
<text x="150.6" y="147.2">AD6</text>
<text x="150.6" y="145.7">AD7</text>
<text x="150.6" y="154.7">AD1</text>
<text x="150.6" y="153.2">AD2</text>
<text x="150.6" y="151.7">AD3</text>
<text x="150.6" y="150.2">AD4</text>
<text x="150.6" y="156.2">AD0</text>
</g>
<g font-size="1.5" fill="#800000">
<text x="53.9" y="113.4">R</text>
<text x="55.3" y="122.4">D</text>
</g>
<g font-size="1.4" fill="#008000">
<text x="116.1" y="94.8">TWCK0</text>
<text x="116.1" y="96.3">TWD0</text>
<text x="119.1" y="135.2">TWCK1</text>
<text x="119.1" y="136.7">TWD1</text>
<text x="114.8" y="155.2">+5V</text>
<text x="114.8" y="156.6">+3.3V</text>
<text x="114.8" y="158.1">WS2812DATA</text>
<text x="114.8" y="159.6">SCL</text>
<text x="114.8" y="161.1">SDA</text>
<text x="114.8" y="162.6">CLK</text>
<text x="114.8" y="164">DIO</text>
<text x="114.8" y="165.5">LDR</text>
<text x="114.8" y="167">GND</text>
</g>
<g font-size="1.3" fill="#505050">
<text x="141.8" y="88.6">36</text>
<text x="147.5" y="88.6">35</text>
<text x="110.4" y="94.6">10</text>
<text x="141.8" y="94.6">28</text>
<text x="141.8" y="93.1">30</text>
<text x="141.8" y="91.6">32</text>
<text x="141.8" y="90.1">34</text>
<text x="147.5" y="94.6">27</text>
<text x="147.5" y="93.1">29</text>
<text x="147.5" y="91.6">31</text>
<text x="147.5" y="90.1">33</text>
<text x="195" y="94.6">1</text>
<text x="111.1" y="100.6">6</text>
<text x="111.1" y="99.1">7</text>
<text x="111.1" y="97.6">8</text>
<text x="111.1" y="96.1">9</text>
<text x="141.8" y="100.6">20</text>
<text x="141.8" y="99.1">22</text>
<text x="141.8" y="97.6">24</text>
<text x="141.8" y="96.1">26</text>
<text x="147.5" y="100.6">19</text>
<text x="147.5" y="99.1">21</text>
<text x="147.5" y="97.6">23</text>
<text x="147.5" y="96.1">25</text>
<text x="195" y="96.1">2</text>
<text x="195" y="97.6">3</text>
<text x="195" y="99.1">4</text>
<text x="195" y="100.6">5</text>
<text x="111.1" y="106.6">2</text>
<text x="111.1" y="105.1">3</text>
<text x="111.1" y="103.6">4</text>
<text x="111.1" y="102.1">5</text>
<text x="141.8" y="106.6">12</text>
<text x="141.8" y="105.1">14</text>
<text x="141.8" y="103.6">16</text>
<text x="141.8" y="102.1">18</text>
<text x="147.5" y="106.6">11</text>
<text x="147.5" y="105.1">13</text>
<text x="147.5" y="103.6">15</text>
<text x="147.5" y="102.1">17</text>
<text x="195" y="102.1">6</text>
<text x="195" y="103.6">7</text>
<text x="14.5" y="111.1">1</text>
<text x="14.5" y="112.6">2</text>
<text x="44.8" y="112.6">8</text>
<text x="47.1" y="113.2">A</text>
<text x="58.1" y="113.2">VCC</text>
<text x="62.4" y="112.6">1</text>
<text x="111.1" y="108.1">1</text>
<text x="141.8" y="108.1">10</text>
<text x="142.5" y="112.6">4</text>
<text x="142.5" y="111.1">6</text>
<text x="142.5" y="109.6">8</text>
<text x="147.5" y="112.6">3</text>
<text x="147.5" y="111.1">5</text>
<text x="147.5" y="109.6">7</text>
<text x="147.5" y="108.1">9</text>
<text x="14.5" y="114.1">3</text>
<text x="14.5" y="115.6">4</text>
<text x="14.5" y="117.1">5</text>
<text x="14.5" y="118.6">6</text>
<text x="44.8" y="115.6">7</text>
<text x="44.8" y="118.6">6</text>
<text x="47.1" y="116.2">B</text>
<text x="47.1" y="119.2">Z</text>
<text x="58.9" y="116.2">RO</text>
<text x="59.6" y="119.2">DI</text>
<text x="62.4" y="115.6">2</text>
<text x="62.4" y="118.6">3</text>
<text x="111.1" y="118.6">6</text>
<text x="111.1" y="117.1">7</text>
<text x="111.1" y="115.6">8</text>
<text x="142.5" y="114.1">2</text>
<text x="147.5" y="114.1">1</text>
<text x="14.5" y="120.1">7</text>
<text x="14.5" y="121.6">8</text>
<text x="44.8" y="121.6">5</text>
<text x="47.1" y="122.2">Y</text>
<text x="58" y="122.2">GND</text>
<text x="62.4" y="121.6">4</text>
<text x="111.1" y="124.6">2</text>
<text x="111.1" y="123.1">3</text>
<text x="111.1" y="121.6">4</text>
<text x="111.1" y="120.1">5</text>
<text x="111.1" y="126.1">1</text>
<text x="145.5" y="130.5">6</text>
<text x="145.5" y="129">7</text>
<text x="145.5" y="127.5">8</text>
<text x="111.1" y="136.5">7</text>
<text x="111.1" y="135">8</text>
<text x="145.5" y="136.5">2</text>
<text x="145.5" y="135">3</text>
<text x="145.5" y="133.5">4</text>
<text x="145.5" y="132">5</text>
<text x="48.1" y="141">2</text>
<text x="48.1" y="142.5">3</text>
<text x="51.6" y="141.7">A1</text>
<text x="51.6" y="143.2">A2</text>
<text x="56.3" y="143.2">B2</text>
<text x="56.3" y="141.7">B1</text>
<text x="60.6" y="142.5">17</text>
<text x="60.6" y="141">18</text>
<text x="111.1" y="142.5">3</text>
<text x="111.1" y="141">4</text>
<text x="111.1" y="139.5">5</text>
<text x="111.1" y="138">6</text>
<text x="145.5" y="138">1</text>
<text x="48.1" y="144">4</text>
<text x="48.1" y="145.5">5</text>
<text x="48.1" y="147">6</text>
<text x="48.1" y="148.5">7</text>
<text x="51.6" y="144.7">A3</text>
<text x="51.6" y="146.2">A4</text>
<text x="51.6" y="147.7">A5</text>
<text x="51.6" y="149.2">A6</text>
<text x="56.3" y="149.2">B6</text>
<text x="56.3" y="147.7">B5</text>
<text x="56.3" y="146.2">B4</text>
<text x="56.3" y="144.7">B3</text>
<text x="60.6" y="148.5">13</text>
<text x="60.6" y="147">14</text>
<text x="60.6" y="145.5">15</text>
<text x="60.6" y="144">16</text>
<text x="111.1" y="145.5">1</text>
<text x="111.1" y="144">2</text>
<text x="145.5" y="148.5">6</text>
<text x="145.5" y="147">7</text>
<text x="145.5" y="145.5">8</text>
<text x="48.1" y="154.5">1</text>
<text x="48.1" y="150">8</text>
<text x="48.1" y="151.5">9</text>
<text x="51.6" y="155.2">DIR</text>
<text x="51.6" y="150.7">A7</text>
<text x="51.6" y="152.2">A8</text>
<text x="56.3" y="152.2">B8</text>
<text x="56.3" y="150.7">B7</text>
<text x="60.6" y="151.5">11</text>
<text x="60.6" y="150">12</text>
<text x="111.1" y="154.5">1</text>
<text x="145.5" y="154.5">2</text>
<text x="145.5" y="153">3</text>
<text x="145.5" y="151.5">4</text>
<text x="145.5" y="150">5</text>
<text x="47.4" y="156">19</text>
<text x="51.6" y="156.7">G</text>
<text x="111.1" y="156">2</text>
<text x="111.1" y="157.5">3</text>
<text x="111.1" y="159">4</text>
<text x="111.1" y="160.5">5</text>
<text x="145.5" y="156">1</text>
<text x="50.4" y="163.5">20</text>
<text x="57.6" y="163.5">10</text>
<text x="111.1" y="162">6</text>
<text x="111.1" y="163.5">7</text>
<text x="111.1" y="165">8</text>
<text x="111.1" y="166.5">9</text>
<text x="15.6" y="174">1</text>
<text x="41.4" y="172.5">10</text>
<text x="42.2" y="174">9</text>
<text x="15.6" y="175.5">2</text>
<text x="15.6" y="177">3</text>
<text x="15.6" y="178.5">4</text>
<text x="15.6" y="180">5</text>
<text x="22.7" y="175.5">2</text>
<text x="22.7" y="177">3</text>
<text x="22.7" y="178.5">4</text>
<text x="22.7" y="180">5</text>
<text x="26.1" y="176.1">A1</text>
<text x="26.1" y="177.6">A2</text>
<text x="26.1" y="179.1">A3</text>
<text x="30.8" y="179.1">B3</text>
<text x="30.8" y="177.6">B2</text>
<text x="30.8" y="176.1">B1</text>
<text x="35.1" y="180">15</text>
<text x="35.1" y="178.5">16</text>
<text x="35.1" y="177">17</text>
<text x="35.1" y="175.5">18</text>
<text x="42.2" y="180">5</text>
<text x="42.2" y="178.5">6</text>
<text x="42.2" y="177">7</text>
<text x="42.2" y="175.5">8</text>
<text x="15.6" y="181.5">6</text>
<text x="15.6" y="183">7</text>
<text x="15.6" y="184.5">8</text>
<text x="15.6" y="186">9</text>
<text x="22.7" y="181.5">6</text>
<text x="22.7" y="183">7</text>
<text x="22.7" y="184.5">8</text>
<text x="22.7" y="186">9</text>
<text x="26.1" y="180.6">A4</text>
<text x="26.1" y="182.1">A5</text>
<text x="26.1" y="183.6">A6</text>
<text x="26.1" y="185.1">A7</text>
<text x="30.8" y="185.1">B7</text>
<text x="30.8" y="183.6">B6</text>
<text x="30.8" y="182.1">B5</text>
<text x="30.8" y="180.6">B4</text>
<text x="35.1" y="186">11</text>
<text x="35.1" y="184.5">12</text>
<text x="35.1" y="183">13</text>
<text x="35.1" y="181.5">14</text>
<text x="42.2" y="186">1</text>
<text x="42.2" y="184.5">2</text>
<text x="42.2" y="183">3</text>
<text x="42.2" y="181.5">4</text>
<text x="15.6" y="187.5">10</text>
<text x="22" y="190.5">19</text>
<text x="22.7" y="189">1</text>
<text x="26.1" y="189.6">DIR</text>
<text x="26.1" y="186.6">A8</text>
<text x="26.1" y="191.1">G</text>
<text x="30.8" y="186.6">B8</text>
<text x="73.6" y="192">1</text>
<text x="25" y="195">10</text>
<text x="32.1" y="195">20</text>
<text x="73.6" y="193.5">2</text>
<text x="73.6" y="195">3</text>
<text x="93.1" y="193.5">1</text>
<text x="93.1" y="195">2</text>
<text x="127.6" y="193.5">1</text>
<text x="127.6" y="195">2</text>
</g>
<text font-size="1.1" fill="#800000" x="88.8" y="159" transform="rotate(-90 88.8 159)">+</text>
<g font-size="1.1" fill="#505050">
<text x="51" y="163.3">VCC</text>
<text x="55.8" y="163.3">GND</text>
<text x="25.8" y="196.3">GND</text>
<text x="30.7" y="196.3">VCC</text>
</g>
</svg>
